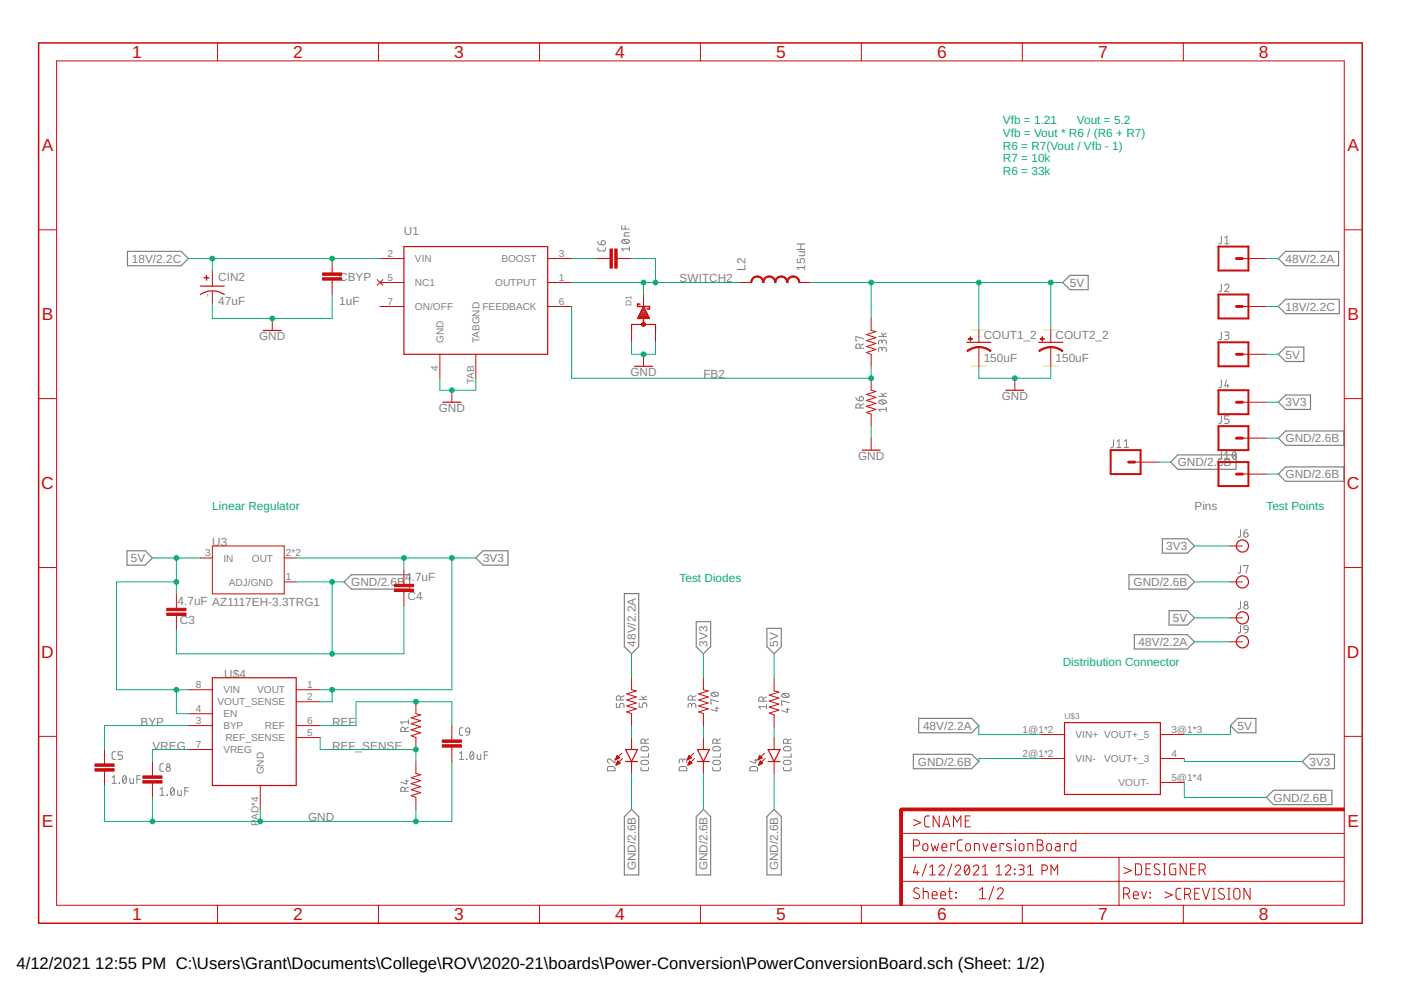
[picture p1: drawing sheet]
<svg xmlns="http://www.w3.org/2000/svg" width="297mm" height="210mm" viewBox="0 0 297 210" stroke-linecap="round" stroke-linejoin="round" font-family="sans-serif">
<g fill="none" stroke="#808080" stroke-width=".21">
<path d="M126.7 52.5l.1 .5 .3 .2h1l.2-.2 .1-.5M126.7 51.2l.2 .4 .6 .3M127.6 51.1a.46 .46 0 0 1 .7 .2 .46 .46 0 0 1-.4 .6h-.4zM131.8 47.9v.7h1.6M131.9 50.9a1 1 0 0 1 1.5 .3 .95 .95 0 0 1-1.6 0zM132.2 50.8l.9 .8M132.5 47.9v.7M133.4 49.3l-.9 .1-.1 .2v.5h1M133.4 52.8h-1.6l.4 .4M133.4 52.3v.9M259 50.1l-.1 1.4-.5 .2M259.7 51.7h.9"/>
<path d="M259.7 50.4l.4-.3v1.6M182.4 73.8v-.4a.46 .46 0 0 0-.5-.5 .46 .46 0 0 0-.4 .5v.4h1.6M183.1 71.8l-1.6-.4v.9h.2M183.1 72.9l-.7 .4M186.3 71.4h1.6M186.8 70.6l.6 .8M187 74.1a.46 .46 0 0 1 .5-.5 .46 .46 0 0 1 .4 .5v.4M187 74.4v-.4a.36 .36 0 0 0-.4-.4 .36 .36 0 0 0-.3 .4v.5M187 72.5a.46 .46 0 0 1 .5-.4 .46 .46 0 0 1 .4 .4v.5M187 72.8v-.4a.36 .36 0 0 0-.4-.3 .36 .36 0 0 0-.3 .3v.6M187.9 70.6l-.7 .4M259 60.2l-.1 1.4-.2 .2h-.3"/>
<path d="M259 70.4l-.1 1.4-.2 .2h-.3M259.7 60.6a.44 .44 0 0 1 .6-.3 .44 .44 0 0 1 .1 .6l-.7 .9h.9M259.7 70.4h.5a.36 .36 0 0 1 .4 .3 .36 .36 0 0 1-.4 .4h-.4M260.1 71.1a.46 .46 0 0 1 .5 .5 .46 .46 0 0 1-.5 .4h-.4M181.5 84.2l.1 .5 .6 .3M182.3 84.2a.47 .47 0 0 1 .7 .1 .47 .47 0 0 1-.4 .7h-.4zM182.4 86.5v-.4a.46 .46 0 0 0-.5-.5 .46 .46 0 0 0-.4 .5v.4h1.6M183.1 85.6l-.7 .4M186.3 84.1h1.6M186.4 85a1.04 1.04 0 0 1 1.5 .2 .95 .95 0 0 1-1.6 0zM186.6 84.9l1 .7M186.8 83.3l.6 .8"/>
<path d="M187.9 86.8h-1.6l.3 .4M187.9 86.3v.9M187.9 83.3l-.7 .4M236.1 93.2v1.4l-.5 .3M236.8 94.9h.9M236.8 93.6l.5-.4v1.7M238.4 94.9h.9M238.4 93.6l.4-.4v1.7M259 80.5l-.1 1.4-.5 .3M259 88.2l-.1 1.4-.5 .2M259 95.8l-.1 1.4-.5 .2M259.7 96.1l.4-.3v1.6"/>
<path d="M259.7 97.4h.9M260 80.5l-.3 1.3h.9M260.3 81.4v.8M260.6 88.2h-.9v.7h.5a.46 .46 0 0 1 .4 .4 .46 .46 0 0 1-.4 .5h-.5M261.4 95.9l.3-.1a.97 .97 0 0 1 0 1.6 1.03 1.03 0 0 1-.3-1.5zM262 96.1l-.7 .9M263 112.3v1.4l-.5 .2M263 119.9v1.4l-.5 .2M263.7 113h.6a.46 .46 0 0 1 .3 .5 .46 .46 0 0 1-.5 .4 .46 .46 0 0 1-.4-.4zM264.5 112.3l-.5 .1-.3 .6M263 127.5v1.4l-.5 .2M263 132.6v1.4l-.5 .2"/>
<path d="M263.7 120.1v-.2h.9l-.4 1.6M263.9 132.7l.3-.1 .3 .1 .1 .8-.8-.1-.1-.3zM264.6 133.5l-.1 .4-.6 .3M24.5 159.4h-.5l-.2 .3 .1 1.2 .6 .1M26 159.4h-.9v.7h.5a.46 .46 0 0 1 .4 .5 .46 .46 0 0 1-.4 .4h-.5M85.9 155.1v-.5a.46 .46 0 0 0-.5-.4 .46 .46 0 0 0-.4 .4v.5h1.6M86.6 154.2l-.7 .3M86.6 153.1h-1.6l.3 .4M86.6 152.6v.9M97.4 159.7l.5-.3v1.6M98.1 154.3h-.5l-.2 .4v1l.2 .2h.5M98.8 154.4l.4-.1 .3 .1 .1 .8-.8-.1-.1-.4z"/>
<path d="M99.6 155.2l-.1 .4-.6 .3M99.8 159.5l.3-.1a.97 .97 0 0 1 0 1.6 1.02 1.02 0 0 1-.3-1.5zM100.4 159.7l-.7 1M101.2 159.9v.9l.3 .2h.4v-1.1M103.4 159.4h-.7v1.6M130.7 149.1v.9h.7v-.5a.45 .45 0 0 1 .4-.4 .45 .45 0 0 1 .5 .4v.5M131.6 148.4v-.4a.44 .44 0 0 0-.5-.5 .44 .44 0 0 0-.4 .5v.4h1.6M132.3 147.5l-.7 .4M135.5 149v.9h.7v-.5a.45 .45 0 0 1 .5-.4 .45 .45 0 0 1 .4 .4v.5M135.5 148.3h1.6M136 158.4l1.1-.1a.44 .44 0 0 1 .4 .4 .44 .44 0 0 1-.4 .5l-1.1-.1-.1-.4zM136 147.6l.6 .7"/>
<path d="M136.8 157.6v-.5a.44 .44 0 0 0-.5-.4 .44 .44 0 0 0-.4 .4v.5h1.6M137.1 147.6l-.7 .4M137.5 159.8v.7h-1.6M137.5 156.7l-.7 .3M146.6 149.6a.44 .44 0 0 1 .5-.5 .44 .44 0 0 1 .4 .5v.4M146.6 149.9v-.4a.37 .37 0 0 0-.3-.4 .37 .37 0 0 0-.4 .4v.5M146.8 148.4v-.4a.46 .46 0 0 0-.4-.5 .46 .46 0 0 0-.5 .5v.4h1.6M147.5 147.5l-.7 .4M150.9 147a1 1 0 0 1 1.5 .2 .97 .97 0 0 1-1.7 0zM151.1 146.9l.9 .7M151.3 158.4l1-.1a.44 .44 0 0 1 .4 .4 .44 .44 0 0 1-.4 .5l-1-.1-.2-.4zM151.6 150.2h.8"/>
<path d="M152 149.9v.9l-1.3-.4M152 157.6v-.5a.46 .46 0 0 0-.4-.4 .46 .46 0 0 0-.5 .4v.5h1.6M152.4 148.8l-1.7-.5v.9h.2M152.7 159.8v.7h-1.6M152.7 156.7l-.7 .3M161.8 148.7v-.5a.46 .46 0 0 0-.5-.4 .46 .46 0 0 0-.4 .4v.5h1.6M162.5 149.8h-1.6l.3 .5M162.5 149.4v.9M162.5 147.8l-.7 .3M165.8 147.2a1.02 1.02 0 0 1 1.5 .3 .97 .97 0 0 1-1.6 0zM166.1 147.1l.9 .7M166.2 158.4l1.1-.1a.44 .44 0 0 1 .4 .4 .44 .44 0 0 1-.4 .5h-.9l-.3-.5z"/>
<path d="M166.6 150.4h.7M167 150.1v.9l-1.3-.3M167 157.6v-.5a.46 .46 0 0 0-.5-.4 .46 .46 0 0 0-.4 .4v.5h1.6M167.3 149l-1.6-.4v.9h.2M167.7 159.8v.7h-1.6M167.7 156.7l-.7 .3M23.8 164.8l.4-.3v1.6M23.8 166.1h.9M25.3 166l.1 .1zM26.2 164.6l.1-.1a.8 .8 0 0 1 .6 .5 .8 .8 0 0 1-.2 .9l-.3 .2a1 1 0 0 1-.2-1.5zM26.8 164.8l-.8 .9M27.6 165v.9l.2 .2h.5v-1.1"/>
<path d="M29 165.2h.7M29.7 164.5h-.7v1.6M33.9 167.4l.5-.4v1.6M33.9 168.6h.9M34.6 161.9h-.5l-.2 .4 .1 1.1 .6 .2M35.4 168.5l.1 .1zM36.3 167.1l.3-.1a.97 .97 0 0 1 0 1.6 1 1 0 0 1-.3-1.5zM36.9 167.4l-.7 .9M37.7 167.6v.9l.3 .1h.4v-1M39.2 167.7h.7M39.9 167h-.7v1.6M85.9 167.8v-.5a.46 .46 0 0 0-.5-.4 .46 .46 0 0 0-.4 .4v.5h1.6"/>
<path d="M85.9 165.6h.7M86.2 165.3v.9l-1.2-.3M86.6 166.9l-.7 .3M97.4 161h.9M98.9 160.9l.1 .1zM102.7 160.1h.7M128.9 162.6h1.2l.3 .2v.6h-1.6zM130.4 160.9v.9l-.9-.8a.44 .44 0 0 0-.7 .2 .44 .44 0 0 0 .3 .6M135.9 162.7v.5l.3 .2h1.1l.2-.2v-.5M136 161.4l1.1-.2a.46 .46 0 0 1 .4 .5 .46 .46 0 0 1-.4 .4l-1.1-.1-.1-.3zM144.1 162.6h1.3l.2 .2v.6h-1.6zM144.7 161.4a.44 .44 0 0 1 .5-.5 .44 .44 0 0 1 .4 .5v.4"/>
<path d="M144.7 161.6v-.3a.37 .37 0 0 0-.3-.4 .37 .37 0 0 0-.4 .4v.5M151.1 162.7l.1 .6 .3 .1h1l.2-.2v-.5M151.3 161.4l1-.2a.46 .46 0 0 1 .4 .5 .46 .46 0 0 1-.4 .4l-1-.1-.2-.3zM159.1 162.6h1.2l.3 .2v.6h-1.6zM159.9 161.2h.7M160.3 160.9v.9l-1.3-.4M166.1 162.7v.5l.4 .2h1l.2-.2v-.5M166.2 161.4l1.1-.2a.46 .46 0 0 1 .4 .5 .46 .46 0 0 1-.4 .4l-1.1-.1-.1-.3z"/>
<circle cx="264.2" cy="128.7" r=".45"/>
<circle cx="264.2" cy="127.9" r=".36"/>
<circle cx="35.7" cy="163.1" r=".46"/>
<circle cx="35.7" cy="162.3" r=".37"/>
</g>
<g fill="none" stroke="#808080" stroke-width=".25">
<path d="M27 53.3h11.4l1.5 1.5-1.5 1.5h-11.4zM225.3 59.9l1.5-1.5h3.9v3h-3.9zM271 54.8l1.6-1.5h11.2v3h-11.2zM271 75.1l1.6-1.5h3.8v3h-3.8zM271 65l1.6-1.5h11.4v3h-11.4zM248.2 98l1.5-1.5h12.4v3h-12.4zM271 92.9l1.6-1.5h12.3v3h-12.3zM271 85.3l1.6-1.5h5.3v3h-5.3zM26.9 116.8h3.9l1.5 1.5-1.5 1.5h-3.9zM100.9 118.3l1.5-1.5h5.3v3h-5.3zM246.4 114.2h5.3l1.6 1.6-1.6 1.5h-5.3zM271 100.5l1.6-1.5h12.3v3h-12.3z"/>
<path d="M72.9 123.4l1.6-1.5h12.3v3h-12.3zM132.4 125.9h3v11.2l-1.5 1.5-1.5-1.5zM147.6 131.8h3.1v5.3l-1.6 1.5-1.5-1.5zM162.6 133.2h3.1v3.9l-1.6 1.5-1.5-1.5zM239.4 121.9h12.3l1.6 1.5-1.6 1.5h-12.3zM240.5 134.6h11.2l1.6 1.5-1.6 1.5h-11.2zM247.9 129.5h3.8l1.6 1.5-1.6 1.5h-3.8zM193.7 159.9h12.3l1.5 1.6-1.5 1.5h-12.3zM194.8 152.3h11.2l1.5 1.5-1.5 1.6h-11.2zM260.9 153.8l1.5-1.5h3.9v3.1h-3.9zM132.4 173.1l1.5-1.5 1.5 1.5v12.4h-3zM149.1 171.6l1.6 1.5v12.4h-3.1v-12.4z"/>
<path d="M162.6 173.1l1.5-1.5 1.6 1.5v12.4h-3.1zM268.5 169.1l1.5-1.5h12.4v3h-12.4zM276.1 161.5l1.5-1.6h5.3v3.1h-5.3z"/>
</g>
<g fill="none" stroke="#c90d0c" stroke-width=".21">
<path d="M12 12.9h273v179h-273zM46.1 9.1v3.8M80.2 9.1v3.8M114.4 9.1v3.8M148.5 9.1v3.8M182.6 9.1v3.8M216.7 9.1v3.8M250.9 9.1v3.8M8.2 48.7h3.8M45 57.4v3.3M70.4 54.8v3.1M70.4 59.4v3"/>
<path d="M80 59.3l1.2 1.2M80.6 59.9h5M80.6 54.8h5M81.2 59.3l-1.2 1.2M116.1 59.9h5.1M116.1 54.8h5.1M126.3 54.8h3M130.9 54.8h3M156.8 59.9h2.5M169.5 59.9h2.5M263.4 54.8h5.1M285 48.7h3.8"/>
<path d="M45 61.8v2.5M57.7 67.5v2.6M80.6 65h5M93.3 75.1v5.1M100.9 75.1v5.1M116.1 65h5.1M133.9 70.1v2.5M136.4 62.4v2.6M136.4 75.1v2.6M139 70.1v2.5M184.7 67.5v2.6l1 .2-2 .7 2 .6-2 .6 2 .6-2 .7 2 .6-2 .6 1 .4v2.6M207.5 70.1v2.5"/>
<path d="M207.6 73.6l-.1 4.1M222.8 70.1v2.5M222.8 73.6v4.1M263.4 65h5.1M263.4 75.1h5.1M8.2 84.5h3.8M95.8 82.7v2.6M184.7 80.2v2.5l1 .3-2 .6 2 .7-2 .6 2 .6-2 .7 2 .6-2 .6 1 .4v2.6M184.7 92.9v2.5M215.2 80.2v2.5M240.6 98h5M263.4 85.3h5.1"/>
<path d="M263.4 92.9h5.1M285 84.5h3.8M42.5 118.3h2.5M45 115.8h15.3v10.1h-15.3zM60.3 118.3h2.5M260.9 115.8h2.5M263.4 100.5h5.1M8.2 120.3h3.8M37.4 125.9v3.1M37.4 130.5v3M60.3 123.4h2.5M85.6 120.8v3.1"/>
<path d="M85.6 125.4v3.1M260.9 123.4h2.5M260.9 131h2.5M260.9 136.1h2.5M285 120.3h3.8M8.2 156.1h3.8M22.2 158.9v3.1M39.9 146.2h5.1M39.9 151.3h5.1M39.9 153.8h5.1M39.9 158.9h5.1M62.8 146.2h5.1"/>
<path d="M62.8 153.8h5.1M62.8 156.4h5.1M62.8 148.8h5.1M88.2 148.8v2.5l1 .3-2 .6 2 .6-2 .7 2 .6-2 .6 2 .7-2 .6 1 .4v2.5M95.8 153.8v3.1M95.8 158.4v3.1M131.9 159.7l-1.4 1.4M133.9 143.7v2.5l1 .3-2 .6 2 .7-2 .6 2 .6-2 .7 2 .6-2 .6 1 .4v2.5M133.9 156.4v2.5M147.1 159.7l-1.4 1.4M149.1 143.7v2.5l1.1 .3-2.1 .6 2.1 .7-2.1 .6 2.1 .6-2.1 .7 2.1 .6-2.1 .6 1 .4v2.5M149.1 156.4v2.5"/>
<path d="M162.1 159.7l-1.4 1.4M164.1 144v2.5l1 .2-2 .7 2 .6-2 .7 2 .6-2 .6 2 .7-2 .6 1 .4v2.5M164.1 156.4v2.5M220.6 155.7h5.1M246 155.7h5.1M285 156.1h3.8M22.2 163.5v3M32.3 161.5v3M32.3 166v3.1M55.2 166.5v5.1M88.2 161.5v2.5l1 .3-2 .6 2 .6-2 .7 2 .6-2 .6 2 .7-2 .6 1 .4v2.5M130.5 161.1h.1"/>
<path d="M130.5 161h.3M130.6 160.8h.5M130.6 160.7h.8M130.6 162.2h.2M130.7 160.6h.5M130.7 162h.4M130.7 160.5h.4M130.7 161.9h.7M130.8 160.3h.2M130.8 161.8h.6M130.8 161.7h.5M130.9 160.2h.1"/>
<path d="M130.9 161.5h.3M130.9 161.4h.2M131 161.3l.5 .5-.9 .4zM131.4 160.7l-.5-.5-.4 .9M131.4 160.7l-.9 .4M132 160.8l-1.4 1.4M133.9 161.5v2.5M145.7 161.1h.1M145.8 161h.2M145.8 160.8h.5M145.9 160.7h.7M145.9 162.2h.1"/>
<path d="M145.9 160.6h.6M145.9 162h.4M146 161.9h.6M146 160.5h.3M146 160.3h.2M146 161.8h.7M146.1 160.2h.1M146.1 161.7h.4M146.1 161.5h.3M146.2 161.4h.1M146.2 161.3l.5 .5-.9 .4zM146.6 160.7l-.5-.5-.4 .9"/>
<path d="M146.6 160.7l-.9 .4M147.2 160.8l-1.4 1.4M149.1 161.5v2.5M160.7 161.1h.1M160.8 161h.2M160.8 160.8h.5M160.8 162.2h.2M160.9 160.7h.7M160.9 160.6h.6M160.9 162h.4M161 160.5h.3M161 161.9h.6"/>
<path d="M161 160.3h.2M161 161.8h.6M161.1 160.2h.1M161.1 161.7h.4M161.1 161.5h.3M161.2 161.4h.1M161.2 161.3l.5 .5-.9 .4zM161.6 160.7l-.5-.5-.4 .9M161.6 160.7l-.9 .4M162.2 160.8l-1.4 1.4M164.1 161.5v2.5M191.1 176.7h93.9"/>
<path d="M193.7 179.4h.6a.65 .65 0 0 0 .7-.7 .65 .65 0 0 0-.7-.6h-.6v2.3M193.7 173.8l1.5 .6-1.5 .7M195.8 179l.3-.1 .5 .1 .1 .9a.53 .53 0 0 1-.5 .5 .53 .53 0 0 1-.5-.5zM197.1 173h-.7l-.4 .5 .1 1.6 .3 .2h.7M197.4 178.9l.4 1.5 .4-1 .4 1 .4-1.5M199.1 173v2.3l-1.3-2.3v2.3M199.7 179.6h1a.55 .55 0 0 0-.3-.7 .55 .55 0 0 0-.7 .5l.1 .9 .9 .1M199.9 175.3l.8-2.3 .7 2.3M200.1 174.8h1.1M202.2 175.3v-2.3l.7 1.3 .8-1.3v2.3M202.4 179.1v-.2h-.8v1.5M204 178.1h-.5a.51 .51 0 0 0-.5 .5l.1 1.6 .2 .2h.7"/>
<path d="M204.7 174h.7M204.9 179l.4-.1a.92 .92 0 0 1 .2 1.4l-.4 .1-.4-.3zM205.7 173h-1v2.3h1M208.4 178.9l.5 1.5 .5-1.5M210.1 179.6h1.1a.55 .55 0 0 0-.4-.7 .55 .55 0 0 0-.7 .5l.2 .9 .9 .1M212.8 179.1v-.2h-.8v1.5M214.3 179l-.7-.1-.2 .2 .1 .3 .9 .5v.4l-.3 .1-.7-.1M215.2 178.1l.1 .1zM215.3 178.9v1.5M216.2 179l.3-.1 .5 .1 .1 .9a.52 .52 0 0 1-.5 .5 .52 .52 0 0 1-.5-.5zM219.9 178.1h.7a.52 .52 0 0 1 .5 .5 .52 .52 0 0 1-.5 .5 .65 .65 0 0 1 .6 .7 .65 .65 0 0 1-.6 .6h-.7zM219.9 179.1h.7"/>
<path d="M220.6 160.8h5.1M222 179l.5-.1a.92 .92 0 0 1 .2 1.4l-.4 .1-.4-.3zM223.8 178.9h.7l.2 .2v1.3h-.5a.46 .46 0 0 1-.5-.5 .46 .46 0 0 1 .5-.4h.5M226.4 179.1v-.2h-.7v1.5M228.1 178.1v2.3h-.8l-.2-.2v-1.1l.2-.2h.8M246 160.8h5.1M246 165.9h5.1M46.1 191.9v3.8M80.2 191.9v3.8M114.4 191.9v3.8M148.5 191.9v3.8M182.6 191.9v3.8"/>
<path d="M191.1 186.9h93.9M191.1 181.8h93.9M194.1 183.4l-.4 1.6h1.1M194.5 184.6v.9M194.8 188.4a.58 .58 0 0 0-.8-.1 .58 .58 0 0 0 0 .9l.7 .4a.58 .58 0 0 1 .1 .9 .58 .58 0 0 1-.9-.1l-.2-.2M195.7 189l1 .1 .1 1.5M195.7 188.2v2.4M196.4 183.2l-.9 2.5M197.1 183.9l.6-.5v2.1M197.1 185.5h1.2M197.6 189.8h1.1a.54 .54 0 0 0-.4-.8 .54 .54 0 0 0-.7 .5l.2 1 .9 .1M199.1 183.9a.58 .58 0 0 1 .8-.5 .58 .58 0 0 1 .1 .9l-.9 1.2h1.1"/>
<path d="M199.5 189.8h1a.54 .54 0 0 0-.4-.8 .54 .54 0 0 0-.6 .5l.1 1 .9 .1M201.1 189h.8M201.4 188.2v2.1l.5 .3M201.8 183.2l-.9 2.5M202.5 183.9a.59 .59 0 0 1 .8-.5 .59 .59 0 0 1 .2 .9l-1 1.2h1.2M202.6 189.2l.2 .1zM202.6 190.2l.2 .2zM204.7 183.5l.2-.1a.88 .88 0 0 1 .7 1.3l-.1 .3a.51 .51 0 0 1-.5 .5 .51 .51 0 0 1-.5-.5l-.1-.8zM205.5 183.9l-.9 1.1M206.4 183.9a.58 .58 0 0 1 .8-.5 .58 .58 0 0 1 .1 .9l-.9 1.2h1.1M206.6 180.4v-1.5l.9 .1 .1 1.4M207.6 190.6h1.3"/>
<path d="M207.6 188.7l.7-.5v2.4M208.3 185.5h1.1M208.3 183.9l.6-.5v2.1M210.7 188l-1 2.8M211.2 185.5h1.2M211.2 183.9l.6-.5v2.1M211.4 188.7a.64 .64 0 0 1 .9-.5 .64 .64 0 0 1 .2 1.1l-1.1 1.3h1.3M213.1 183.9a.58 .58 0 0 1 .9-.5 .58 .58 0 0 1 .1 .9l-1 1.2h1.2M215.1 184.3l.1 .1zM215.1 185.2l.1 .1zM216 183.4h.7a.48 .48 0 0 1 .4 .5 .48 .48 0 0 1-.4 .4h-.5M216.6 184.3a.58 .58 0 0 1 .5 .6 .58 .58 0 0 1-.5 .6h-.6"/>
<path d="M216.7 191.9v3.8M217.9 185.5h1.2M217.9 183.9l.6-.5v2.1M217.9 180.4v-1.5l1 .1 .1 1.4M220.9 184.6h.6a.59 .59 0 0 0 .6-.6 .59 .59 0 0 0-.6-.6h-.6v2.1M222.8 185.5v-2.1l.7 1.2 .7-1.2v2.1M237.3 181.8v10.2M238.2 189.5h.7a.65 .65 0 0 0 .6-.6 .65 .65 0 0 0-.6-.7h-.7v2.4M238.3 183.9l1.6 .7-1.6 .6M239 189.5l.5 1.1M240.3 189.8h1a.54 .54 0 0 0-.3-.8 .54 .54 0 0 0-.7 .5l.1 1 .9 .1M240.7 183.2h.9l.4 .4v1.4l-.4 .5h-.9z"/>
<path d="M242 189l.5 1.6 .6-1.6M243 184.2h.8M243.8 190.2l.1 .2zM243.8 189.2l.1 .1zM244 183.2h-1v2.3h1M245.8 183.3a.58 .58 0 0 0-.9-.1 .58 .58 0 0 0 .1 .9l.7 .4a.54 .54 0 0 1 .2 .7 .54 .54 0 0 1-.8 .2l-.5-.2M246.6 183.2h.6M246.6 185.5h.6M246.9 183.2v2.3M247 189.1l1.5 .7-1.5 .6M249.3 183.2h-1l-.3 .3v1.5l.2 .4 1.1 .1v-1.3h-.4M250.4 188.3l-.7 .1-.4 .4 .1 1.7 .3 .1 .7 .1"/>
<path d="M250.9 191.9v3.8M251.2 189.6h.6a.65 .65 0 0 0 .7-.6 .65 .65 0 0 0-.7-.7h-.6v2.4M251.5 183.2v2.3l-1.3-2.3v2.3M251.9 189.6l.6 1.1M252.4 184.2h.8M253.3 189.4h.8M253.5 183.2h-1.1v2.3h1.1M254.3 184.4h.6a.65 .65 0 0 0 .6-.6 .65 .65 0 0 0-.6-.6h-.6v2.3M254.3 188.3h-1v2.4h1M254.9 188.3l.8 2.4 .8-2.4M255 184.4l.5 1.1M257.1 190.7h.5"/>
<path d="M257.1 188.3h.5M257.4 188.3v2.4M259.5 188.5a.58 .58 0 0 0-.9-.1 .58 .58 0 0 0 0 .9l.8 .4a.58 .58 0 0 1 0 .9 .58 .58 0 0 1-.8-.1l-.3-.1M260.3 190.7h.5M260.3 188.3h.5M260.6 188.3v2.4M261.7 188.6a.66 .66 0 0 1 .7-.2 .66 .66 0 0 1 .5 .6v1a.66 .66 0 0 1-.7 .7 .66 .66 0 0 1-.6-.7zM265 188.3v2.4l-1.3-2.4v2.4"/>
</g>
<g fill="none" stroke="#c90d0c" stroke-width=".25">
<path d="M43.2 58.9h1.1M43.8 58.4v1M85.6 52.3h30.5v22.8h-30.5zM42.5 62.4a4.6 4.6 0 0 1 5.1 0M42.5 60.7h5.1M55.8 70.1h3.8M133.9 70.1v-1.3h5.1v1.3M134.5 77.7h3.8M135.3 67.3h2.3M135.4 67.1h2.1M135.5 66.8h1.9M135.6 66.6h1.7"/>
<path d="M135.7 66.4h1.5M135.8 66.2h1.3M136 66h.9M136.1 65.7h.7M136.2 65.5h.5M136.3 65.3h.3M136.4 65.1h.1M136.4 65l1.3 2.5h-2.5zM205 72.6h5.1M220.2 72.6h5.1M93.9 85.3h3.8M182.8 95.4h3.8"/>
<path d="M213.3 82.7h3.8M45 143.7h17.8v22.8h-17.8zM132.6 158.9h2.6l-1.3 2.6zM147.9 158.9h2.5l-1.3 2.6zM162.9 158.9h2.5l-1.3 2.6zM225.7 153.2h20.3v15.2h-20.3zM132.6 161.5h2.6M147.9 161.5h2.5M162.9 161.5h2.5"/>
<circle cx="263.4" cy="115.8" r="1.29"/>
<circle cx="263.4" cy="136.1" r="1.29"/>
<circle cx="263.4" cy="123.4" r="1.29"/>
<circle cx="263.4" cy="131" r="1.29"/>
</g>
<g fill="#c90d0c" stroke="#c90d0c" stroke-width=".21">
<path d="M68.4 58.9h4.1v.5h-4.1z"/>
<path d="M68.4 57.9h4.1v.5h-4.1z"/>
<path d="M205.3 71.8h.9v.1h-.9z"/>
<path d="M205.7 71.4h.1v.9h-.1z"/>
<path d="M35.4 130h4v.5h-4z"/>
<path d="M35.4 129h4v.5h-4z"/>
<path d="M83.6 124.9h4.1v.5h-4.1z"/>
<path d="M83.6 123.9h4.1v.5h-4.1z"/>
<path d="M190.8 171.6h.5v20.3h-.5z"/>
<path d="M191 171.3h94v.6h-94z"/>
<path d="M220.5 71.8h.9v.1h-.9z"/>
<path d="M220.9 71.4h.1v.9h-.1z"/>
<path d="M20.1 163h4.1v.5h-4.1z"/>
<path d="M20.1 162h4.1v.5h-4.1z"/>
<path d="M30.3 165.5h4.1v.5h-4.1z"/>
<path d="M30.3 164.5h4.1v.5h-4.1z"/>
<path d="M93.8 157.9h4v.5h-4z"/>
<path d="M93.8 156.9h4v.5h-4z"/>
<path d="M130.3 52.8h.6v4.1h-.6z"/>
<path d="M129.3 52.8h.5v4.1h-.5z"/>
</g>
<g fill="#c90d0c" stroke="#c90d0c" stroke-width=".21">
<path d="M207.5 73.5l1.4 .2 1.2 .6-.1 .2-1.4-.6-1.1-.2z" fill-rule="evenodd"/>
<path d="M205 74.3l1.2-.6 1.3-.2v.2l-1 .2-1.4 .6z" fill-rule="evenodd"/>
<path d="M136.1 68.6a.44 .44 0 0 1 .7-.1 .44 .44 0 0 1-.2 .7 .44 .44 0 0 1-.6-.4l.4-.2 .2 .2-.2 .1-.4-.1z" fill-rule="evenodd"/>
<path d="M159.6 58.9l.5-.3 .5-.1v.3l-.5 .1-.4 .3-.3 .7h-.2v-.5z" fill-rule="evenodd"/>
<path d="M160.6 58.5a1.37 1.37 0 0 1 1.4 1.4h-.3l-.2-.7-.4-.3-.5-.1z" fill-rule="evenodd"/>
<path d="M162.1 58.9l.5-.3 .5-.1v.3l-.5 .1-.4 .3-.2 .7h-.3l.1-.5z" fill-rule="evenodd"/>
<path d="M163.1 58.5a1.37 1.37 0 0 1 1.4 1.4h-.2l-.3-.7-.4-.3-.5-.1z" fill-rule="evenodd"/>
<path d="M164.7 58.9l.5-.3 .5-.1v.3l-.6 .1-.3 .3-.3 .7h-.2v-.5z" fill-rule="evenodd"/>
<path d="M165.7 58.5a1.37 1.37 0 0 1 1.3 1.4h-.2l-.3-.7-.4-.3-.4-.1z" fill-rule="evenodd"/>
<path d="M167.2 58.9l.5-.3 .5-.1v.3l-.5 .1-.4 .3-.3 .7h-.2l.1-.5z" fill-rule="evenodd"/>
<path d="M168.2 58.5a1.37 1.37 0 0 1 1.4 1.4h-.3l-.2-.7-.4-.3-.5-.1z" fill-rule="evenodd"/>
<path d="M222.8 73.5l1.3 .2 1.3 .6-.2 .2-1.4-.6-1-.2z" fill-rule="evenodd"/>
<path d="M220.2 74.3l1.2-.6 1.4-.2v.2l-1 .2-1.4 .6z" fill-rule="evenodd"/>
</g>
<path d="M8.2 9.1h280.6v186.6h-280.6zM135.7 64.5h-.5v.5h2.5v.5h-.5M136.4 67.5v1.3" fill="none" stroke="#c90d0c" stroke-width=".32"/>
<path d="M262.1 54.8h1.3M262.1 65h1.3M262.1 75.1h1.3M239.3 98h1.3M262.1 85.3h1.3M262.1 92.9h1.3M262.1 100.5h1.3M192.3 171.6h-1.2v1.3" fill="none" stroke="#c90d0c" stroke-width=".61"/>
<path d="M258.3 52.3h6.4v5.1h-6.4zM258.3 62.4h6.4v5.1h-6.4zM258.3 72.6h6.4v5.1h-6.4zM235.5 95.4h6.3v5.1h-6.3zM258.3 82.7h6.4v5.1h-6.4zM258.3 90.4h6.4v5h-6.4zM258.3 98h6.4v5.1h-6.4z" fill="none" stroke="#c90d0c" stroke-width=".42"/>
<g fill="none" stroke="#0dab76" stroke-width=".21">
<path d="M39.9 54.8h40.7M45 54.8v2.6M121.2 59.9h35.6M121.2 54.8h5.1M133.9 54.8h5.1v5.1M136.4 59.9v2.5M172 59.9h53.3M184.7 59.9v7.6M207.5 59.9v10.2M222.8 59.9v10.2M268.5 54.8h2.5M70.4 62.4v5.1h-25.4v-3.2"/>
<path d="M121.2 65v15.2h63.5v-2.5M133.9 72.6v2.5h5.1v-2.5M207.5 77.7v2.5h15.3v-2.5M268.5 75.1h2.5M268.5 65h2.5M93.3 80.2v2.5h7.6v-2.5M184.7 90.4v2.5M245.6 98h2.6M268.5 92.9h2.5M268.5 85.3h2.5M32.3 118.3h10.2M37.4 118.3v7.6"/>
<path d="M62.8 118.3h38.1M85.6 118.3v2.5M95.8 118.3v27.9h-27.9M253.3 115.8h7.6M268.5 100.5h2.5M37.4 123.4h-12.7v22.8h15.2M62.8 123.4h10.1M70.4 123.4v15.2M85.6 128.5v10.1h-48.2v-5.1M133.9 138.6v5.1M149.1 138.6v5.1M164.1 138.6v5.4"/>
<path d="M253.3 123.4h7.6M253.3 131h7.6M253.3 136.1h7.6M37.4 146.2v5.1h2.5M39.9 158.9h-7.6v2.6M39.9 153.8h-17.7v5.1M67.9 153.8h7.6v-5h20.3v5M67.9 156.4v2.5h20.3v2.6M70.4 146.2v2.6h-2.5M133.9 153.8v2.6M149.1 153.8v2.6M164.1 154.1v2.3"/>
<path d="M207.5 153.8v1.9h13.1M260.9 153.8v1.9h-9.8M32.3 169.1v5.1M55.2 171.6v2.6M88.2 171.6v2.6M95.8 161.5v12.7h-73.6v-7.7M133.9 164v7.6M149.1 164v7.6M164.1 164v7.6M220.6 160.8h-13.1v.7M251.1 160.8v.7h25M251.1 165.9v3.2h17.4"/>
</g>
<g fill="#0dab76" stroke="#0dab76" stroke-width=".21">
<circle cx="70.4" cy="138.6" r=".51"/>
<circle cx="70.4" cy="123.4" r=".51"/>
<circle cx="57.7" cy="67.5" r=".51"/>
<circle cx="215.2" cy="80.2" r=".51"/>
<circle cx="136.4" cy="75.1" r=".51"/>
<circle cx="32.3" cy="174.2" r=".51"/>
<circle cx="55.2" cy="174.2" r=".51"/>
<circle cx="88.2" cy="174.2" r=".51"/>
<circle cx="95.8" cy="82.7" r=".51"/>
<circle cx="37.4" cy="118.3" r=".51"/>
<circle cx="37.4" cy="123.4" r=".51"/>
<circle cx="37.4" cy="146.2" r=".51"/>
<circle cx="207.5" cy="59.9" r=".51"/>
<circle cx="222.8" cy="59.9" r=".51"/>
<circle cx="184.7" cy="59.9" r=".51"/>
<circle cx="136.4" cy="59.9" r=".51"/>
<circle cx="139" cy="59.9" r=".51"/>
<circle cx="45" cy="54.8" r=".51"/>
<circle cx="70.4" cy="54.8" r=".51"/>
<circle cx="85.6" cy="118.3" r=".51"/>
<circle cx="70.4" cy="146.2" r=".51"/>
<circle cx="95.8" cy="118.3" r=".51"/>
<circle cx="88.2" cy="148.8" r=".51"/>
<circle cx="88.2" cy="158.9" r=".51"/>
<circle cx="184.7" cy="80.2" r=".51"/>
</g>
<g font-size="3.7" fill="#c90d0c">
<text x="28" y="12.3">1</text>
<text x="62.2" y="12.3">2</text>
<text x="96.3" y="12.3">3</text>
<text x="130.4" y="12.3">4</text>
<text x="164.5" y="12.3">5</text>
<text x="198.7" y="12.3">6</text>
<text x="232.8" y="12.3">7</text>
<text x="266.9" y="12.3">8</text>
<text x="8.9" y="32.1">A</text>
<text x="285.7" y="32.1">A</text>
<text x="8.9" y="67.9">B</text>
<text x="285.7" y="67.9">B</text>
<text x="8.8" y="103.7">C</text>
<text x="285.6" y="103.7">C</text>
<text x="8.8" y="139.5">D</text>
<text x="285.6" y="139.5">D</text>
<text x="8.9" y="175.3">E</text>
<text x="285.7" y="175.3">E</text>
<text x="28" y="195.1">1</text>
<text x="62.2" y="195.1">2</text>
<text x="96.3" y="195.1">3</text>
<text x="130.4" y="195.1">4</text>
<text x="164.5" y="195.1">5</text>
<text x="198.7" y="195.1">6</text>
<text x="232.8" y="195.1">7</text>
<text x="266.9" y="195.1">8</text>
</g>
<g font-size="3.5">
<text x="3.5" y="205.4">4/12/2021</text>
<text x="20.2" y="205.4">12:55 PM C:\Users\Grant\Documents\College\ROV\2020-21\boards\Power-Conversion\PowerConversionBoard.sch (Sheet: 1/2)</text>
</g>
<g font-size="2.5" fill="#0dab76">
<text x="212.6" y="26.4">Vfb = 1.21</text>
<text x="212.6" y="29">Vfb = Vout * R6 / (R6 + R7)</text>
<text x="228.3" y="26.4">Vout = 5.2</text>
<text x="212.6" y="31.7">R6 = R7(Vout / Vfb - 1)</text>
<text x="212.6" y="34.4">R7 = 10k</text>
<text x="212.6" y="37">R6 = 33k</text>
<text x="45" y="108.1">Linear Regulator</text>
<text x="268.5" y="108.1">Test Points</text>
<text x="144.1" y="123.4">Test Diodes</text>
<text x="225.3" y="141.2">Distribution Connector</text>
</g>
<g font-size="2.5" fill="#808080">
<text x="85.6" y="49.7">U1</text>
<text x="28" y="55.7">18V/2.2C</text>
<text x="46.3" y="59.5">CIN2</text>
<text x="71.9" y="59.5">CBYP</text>
<text x="144.1" y="59.9">SWITCH2</text>
<text x="158" y="57.4" transform="rotate(-90 158 57.4)">L2</text>
<text x="170.7" y="57.4" transform="rotate(-90 170.7 57.4)">15uH</text>
<text x="272.6" y="55.7">48V/2.2A</text>
<text x="46.3" y="64.6">47uF</text>
<text x="71.9" y="64.6">1uF</text>
<text x="226.8" y="60.8">5V</text>
<text x="272.6" y="65.9">18V/2.2C</text>
<text x="208.6" y="72">COUT1_2</text>
<text x="223.8" y="72">COUT2_2</text>
<text x="54.9" y="72.1">GND</text>
<text x="208.6" y="76.8">150uF</text>
<text x="223.8" y="76.8">150uF</text>
<text x="272.6" y="76">5V</text>
<text x="133.7" y="79.7">GND</text>
<text x="149.1" y="80.2">FB2</text>
<text x="93" y="87.3">GND</text>
<text x="212.4" y="84.8">GND</text>
<text x="272.6" y="86.2">3V3</text>
<text x="272.6" y="93.8">GND/2.6B</text>
<text x="181.9" y="97.5">GND</text>
<text x="249.7" y="98.9">GND/2.6B</text>
<text x="272.6" y="101.4">GND/2.6B</text>
<text x="253.3" y="108.1">Pins</text>
<text x="27.7" y="119.2">5V</text>
<text x="45" y="115.8">U3</text>
<text x="102.4" y="119.2">3V3</text>
<text x="247.3" y="116.6">3V3</text>
<text x="74.5" y="124.3">GND/2.6B</text>
<text x="85.9" y="123.3">4</text>
<text x="87.3" y="123.3">.7uF</text>
<text x="240.3" y="124.3">GND/2.6B</text>
<text x="37.7" y="128.3">4.7uF AZ1117EH-3.3TRG1</text>
<text x="86.4" y="127.3">C4</text>
<text x="248.7" y="131.9">5V</text>
<text x="38.2" y="132.4">C3</text>
<text x="134.8" y="137.1" transform="rotate(-90 134.8 137.1)">48V/2.2A</text>
<text x="150" y="137.1" transform="rotate(-90 150 137.1)">3V3</text>
<text x="165" y="137.1" transform="rotate(-90 165 137.1)">5V</text>
<text x="241.4" y="137">48V/2.2A</text>
<text x="47.6" y="143.7">U$4</text>
<text x="29.8" y="153.8">BYP</text>
<text x="70.4" y="153.8">REF</text>
<text x="195.7" y="154.7">48V/2.2A</text>
<text x="262.4" y="154.7">5V</text>
<text x="32.3" y="158.9">VREG</text>
<text x="70.4" y="158.9">REF_SENSE</text>
<text x="194.6" y="162.4">GND/2.6B</text>
<text x="277.6" y="162.4">3V3</text>
<text x="270" y="170">GND/2.6B</text>
<text x="65.3" y="174.2">GND</text>
<text x="134.8" y="184.6" transform="rotate(-90 134.8 184.6)">GND/2.6B</text>
<text x="150" y="184.6" transform="rotate(-90 150 184.6)">GND/2.6B</text>
<text x="165" y="184.6" transform="rotate(-90 165 184.6)">GND/2.6B</text>
</g>
<g font-size="2.1" fill="#808080">
<text x="44.7" y="59.5" transform="rotate(-90 44.7 59.5)">+</text>
<text x="82.1" y="54.5">2</text>
<text x="82.1" y="59.5">5</text>
<text x="88" y="55.6">VIN</text>
<text x="106.3" y="55.6">BOOST</text>
<text x="118.5" y="54.5">3</text>
<text x="118.5" y="59.5">1</text>
<text x="44.7" y="62.9" transform="rotate(-90 44.7 62.9)">-</text>
<text x="82.1" y="64.6">7</text>
<text x="88" y="65.7">ON/OFF</text>
<text x="88" y="60.7">NC1</text>
<text x="102.3" y="65.7">FEEDBACK</text>
<text x="105" y="60.7">OUTPUT</text>
<text x="118.5" y="64.6">6</text>
<text x="94" y="72.8" transform="rotate(-90 94 72.8)">GND</text>
<text x="101.6" y="72.8" transform="rotate(-90 101.6 72.8)">TABGND</text>
<text x="92.9" y="78.7" transform="rotate(-90 92.9 78.7)">4</text>
<text x="100.5" y="81.5" transform="rotate(-90 100.5 81.5)">TAB</text>
<text x="43.5" y="117.9">3</text>
<text x="47.4" y="119.1">IN</text>
<text x="53.4" y="119.1">OUT</text>
<text x="60.6" y="117.9">2*2</text>
<text x="48.5" y="124.1">ADJ/GND</text>
<text x="60.6" y="123">1</text>
<text x="41.5" y="145.9">8</text>
<text x="46.1" y="149.5">VOUT_SENSE</text>
<text x="47.4" y="147">VIN</text>
<text x="54.5" y="147">VOUT</text>
<text x="65.1" y="145.9">1</text>
<text x="65.1" y="148.4">2</text>
<text x="41.5" y="151">4</text>
<text x="41.5" y="153.5">3</text>
<text x="47.4" y="152.1">EN</text>
<text x="47.4" y="154.6">BYP</text>
<text x="56.2" y="154.6">REF</text>
<text x="65.1" y="153.5">6</text>
<text x="216.8" y="155.4">1@1*2</text>
<text x="248.4" y="155.4">3@1*3</text>
<text x="41.5" y="158.6">7</text>
<text x="47.4" y="159.7">VREG</text>
<text x="47.8" y="157.2">REF_SENSE</text>
<text x="65.1" y="156">5</text>
<text x="216.8" y="160.5">2@1*2</text>
<text x="228" y="156.5">VIN+ VOUT+_5</text>
<text x="228" y="161.6">VIN-</text>
<text x="234.1" y="161.6">VOUT+_3</text>
<text x="248.4" y="160.5">4</text>
<text x="55.9" y="164.2" transform="rotate(-90 55.9 164.2)">GND</text>
<text x="237.1" y="166.7">VOUT-</text>
<text x="248.4" y="165.6">5@1*4</text>
<text x="54.8" y="173.9" transform="rotate(-90 54.8 173.9)">AD*4</text>
<text x="54.8" y="175.1" transform="rotate(-90 54.8 175.1)">P</text>
</g>
<g font-size="1.8" fill="#808080">
<text x="133.9" y="65" transform="rotate(-90 133.9 65)">D1</text>
<text x="225.7" y="152.5">U$3</text>
</g>
<g font-size=".6" fill="#ffba08">
<text x="205.9" y="70.2">SpiceOrder 1</text>
<text x="221.1" y="70.2">SpiceOrder 1</text>
<text x="205.9" y="77.9">SpiceOrder 2</text>
<text x="221.1" y="77.9">SpiceOrder 2</text>
</g>
</svg>
